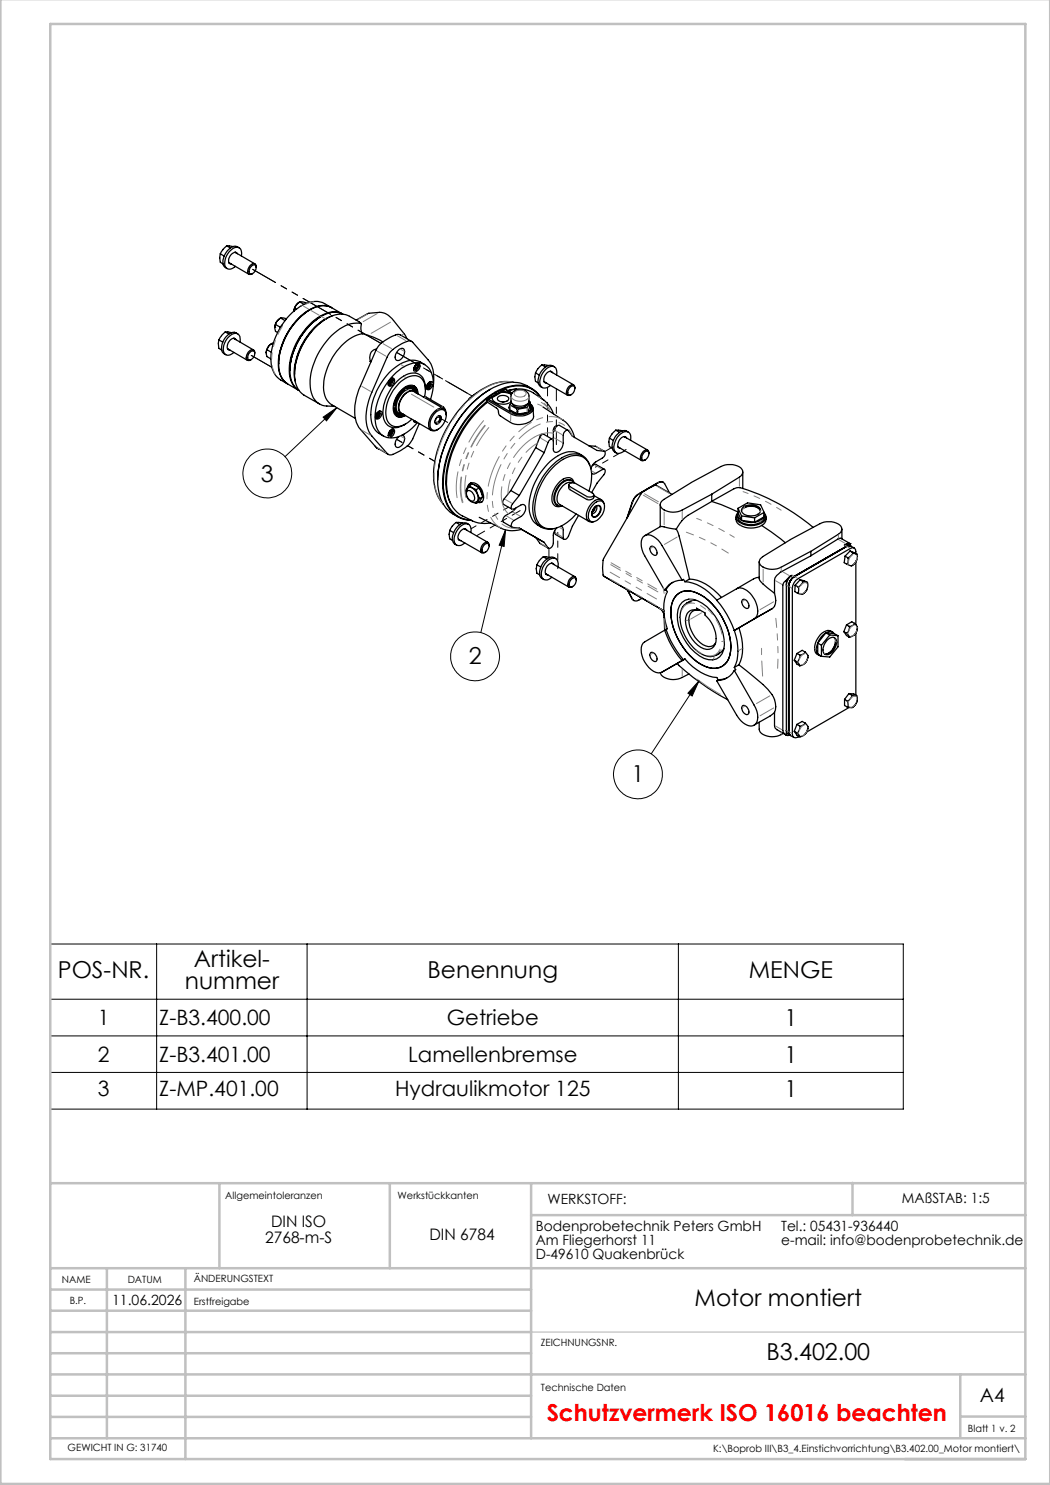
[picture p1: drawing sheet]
<svg xmlns="http://www.w3.org/2000/svg" width="210mm" height="297mm" viewBox="0 0 210 297" stroke-linecap="round" stroke-linejoin="round" font-family="sans-serif">
<g fill="none" stroke="#000" stroke-width=".25">
<path d="M44.1 50.8l-.1 .6 .1 1.1 .5 .3M44.1 50.8l.7 .4M45.3 49.2l-.7 .6-.5 1M45.3 49.2l1.3 .1M45.3 49.2l.8 .4M45.8 52.5l4 2.4M45.8 52.6h.1M47 50.4l4 2.4M47.1 50.4v.1M47.5 50.8l-.1-.1a.92 .92 0 0 0-1.4 .5 .97 .97 0 0 0 .2 1.6h.1M47.8 49.6a1.44 1.44 0 0 0-2.1 .3 3.1 3.1 0 0 0-.9 3.4l.6 .4M48.3 51.2a1.2 1.2 0 0 0-1.1-1.7 3.2 3.2 0 0 0-2 3.9 1.2 1.2 0 0 0 1.9-.1"/>
<path d="M50.2 53.3a.56 .56 0 0 1 .8-.3 .56 .56 0 0 1 .2 .8 .95 .95 0 0 1-1.3 .9l-.1-.7zM51.2 53.5a.59 .59 0 0 0-.3-.8 .59 .59 0 0 0-.8 .3 1.32 1.32 0 0 0-.3 1.8l.3 .1 .4-.2M43.8 68l-.1 .6 .1 1.1 .5 .3M43.8 68l.8 .4M45 66.4l-.7 .7-.5 .9M45 66.4l1.4 .1M45 66.4l.8 .4M45.5 69.7l4 2.4M45.5 69.8h.1M46.7 67.7l4 2.3M46.8 67.7v.1M47.2 67.9a.79 .79 0 0 0-.8-.2 .79 .79 0 0 0-.6 .6 1.17 1.17 0 0 0 0 1.7h.2"/>
<path d="M47.6 66.8a1.42 1.42 0 0 0-2.1 .3 3.1 3.1 0 0 0-1 3.3l.7 .5M48 68.4a1.18 1.18 0 0 0-1-1.7 3.2 3.2 0 0 0-2.2 3.9 1.21 1.21 0 0 0 2-.1M49.9 70.6a.56 .56 0 0 1 .8-.4 .56 .56 0 0 1 .2 .8 .95 .95 0 0 1-1.3 .9v-.6zM50.9 70.7a.59 .59 0 0 0-.3-.8 .59 .59 0 0 0-.8 .3 1.32 1.32 0 0 0-.3 1.8l.3 .1 .4-.2M53.2 70.6l.2 .7 .8 .5M53.4 70l-.2 .6M53.4 70l.9 .4M54.4 68.7a1.84 1.84 0 0 0-1 1.3M54.4 68.7a2.18 2.18 0 0 0-1.2 1.9M54.4 68.7l.2 .1M54.7 68.6l-.3 .1M54.9 65.5l.2 .8 .4 .2"/>
<path d="M54.9 65.5h.1M55.1 64.9l-.2 .6M55.1 64.9l1 .5M56.1 65.4v.1M56.1 63.6a2 2 0 0 0-1 1.3M56.1 63.6a2.32 2.32 0 0 0-1.2 1.9M56.1 63.6l1.2 .2M56.1 63.6l.9 .5M56.4 65l-.3 .4M58.9 61.7l.3 .1M60 60.4a2.3 2.3 0 0 0-1.1 1.3M60 60.4a2.18 2.18 0 0 0-1.2 1.9l.1-.6"/>
<path d="M60 60.4h.6l.7 .3M60 60.4l.8 .5M61.9 62a13.7 13.7 0 0 0-6.1 11.7 4.1 4.1 0 0 0 1.7 3.1l2.2 1.2M61.9 62a13.5 13.5 0 0 0-6.2 10.8M61.9 62a4.4 4.4 0 0 1 4.5-.4l2.1 1.2M64.2 63.3a13.7 13.7 0 0 0-6.2 11.7 3.9 3.9 0 0 0 1.8 3.1M64.2 63.3a13.5 13.5 0 0 0-6.2 10.8M64.9 60.7a4.9 4.9 0 0 0-5.4 1 13.2 13.2 0 0 0-5.3 10.9 4.2 4.2 0 0 0 1.9 3.4l1.4 .8M64.9 60.7l1.4 .8a4.7 4.7 0 0 0-5 .8 13.5 13.5 0 0 0-5.6 11.4 4 4 0 0 0 1.8 3.1M65.3 63.7a13.8 13.8 0 0 0-6.3 12.1 4.1 4.1 0 0 0 1.8 3.2l3.1 1.8M65.3 63.7a4.6 4.6 0 0 1 4.6-.5l2.4 1.5M65.3 63.7a13.7 13.7 0 0 0-6.4 11.2"/>
<path d="M66.6 63.1a12.6 12.6 0 0 0-7.4 9.1l-.4 2 .3 2M68.5 62.8a4.6 4.6 0 0 0-5 .8 13.5 13.5 0 0 0-5.6 11.3 3.9 3.9 0 0 0 1.9 3.2M68.6 62.8a4.3 4.3 0 0 0-4.4 .5M71.2 64a6.4 6.4 0 0 1 5-1.5l1.1 .3 1.1 .9 2.6 3.3 .4 .7M72.3 64.7a6.2 6.2 0 0 0-5.4 1.9 13.8 13.8 0 0 0-4.8 10.8 3.7 3.7 0 0 0 3.3 3.8l1.6 .1M72.3 64.7l-.1 .2a2.26 2.26 0 0 0 .3 1.8M72.5 66.7a9.4 9.4 0 0 0-6.4 5.4 8.9 8.9 0 0 0-.9 7.5l.5 .8 .7 .6 4.6 2.7M72.5 66.7a13.5 13.5 0 0 1 4.1 1.7M74 72.3l.2 .1M74.3 72.2l-.3 .1M75.3 69.8a1.76 1.76 0 0 0-1.3 2.5M77.6 76.9h.5"/>
<path d="M77.7 77h.1M77.8 76.5l.2 .3M77.9 76.4h-.1M77.9 76.4l.4 .2M78 76.1l-.2 .4M78 76a.51 .51 0 0 1 .7-.4 .51 .51 0 0 1 .1 .8 .75 .75 0 0 1-1.1 .7l-.1-.4zM78.1 76.1l-.2 .3M78.1 76.9l-.4 .1M78.1 76l.3 .2M78.3 75.9l-.3 .2M78.3 76.6l-.3 .2M78.3 75.9l.1 .3"/>
<path d="M78.4 75.7a.67 .67 0 0 1-.1 1.1l-.2 .1M78.4 76.2l-.1 .4M78.5 75.7l.1 .4M79.9 69.8a.65 .65 0 0 1 .8 0 .65 .65 0 0 1 .2 .8 1.65 1.65 0 0 1-1.5 1.5 1.13 1.13 0 0 1 0-1.8zM81.4 77.4h.2a1.09 1.09 0 0 1 1.3 .6M82.3 68.3l-2.2-1.3a1.64 1.64 0 0 0-1.7 .3l-.7 .4a5 5 0 0 0-2.5 2.4l-3.1 7a9.8 9.8 0 0 0-.6 7.9l.6 .9 3.2 3.6M82.4 77.7l.3 .2M82.5 77.8a1.63 1.63 0 0 0-2.1 .5 3.4 3.4 0 0 0-1 4.2l.3 .2M82.6 77.4l.3 .4 .2 .6M82.8 74h.4M82.8 77.9a1.38 1.38 0 0 0-2.1 .1 4 4 0 0 0-1.5 4.3l.4 .4 .3 .1M82.8 77.2l.6 .8 .1 .7"/>
<path d="M82.9 73.6l.1 .2M83 73.1l.2-.1a.46 .46 0 0 1 .7-.2 .46 .46 0 0 1 .1 .6 .82 .82 0 0 1-1.2 .8l-.1-.4zM83 73.4l-.1 .1M83 73.4l.4 .3M83 73.2l-.1 .4M83.1 73.1l-.1 .3M83.2 78.5a1.26 1.26 0 0 0-2 .1 3.3 3.3 0 0 0-1.2 3.9l.7 .4a1.15 1.15 0 0 1-1.5-1.4 4.2 4.2 0 0 1 2.7-3.8l.8 .2 .5 .7M83.2 74l-.4 .1M83.2 73.1l.3 .1M83.3 78.6a1.31 1.31 0 0 0-.7-1.2 1.31 1.31 0 0 0-1.4 .1 4.4 4.4 0 0 0-2.2 5 1.25 1.25 0 0 0 1.8 .4M83.4 73l-.4 .2M83.4 73.7l-.4 .1"/>
<path d="M83.4 73l.1 .2M83.5 72.7a.72 .72 0 0 1 .2 .8 .72 .72 0 0 1-.5 .5M83.5 73.2l-.1 .5M83.5 72.7l.2 .4M83.5 72.7h.1M83.6 78.8a1.58 1.58 0 0 0-1-1.7 1.58 1.58 0 0 0-1.8 .5 5 5 0 0 0-2 5.1 1.54 1.54 0 0 0 2.3 .4M83.7 73.1h.1M84.7 79.4h.5l3.6 2.1 .3 .7M84.9 79.3a3.5 3.5 0 0 0-1-3.9 3.7 3.7 0 0 0-4.1 1.3 7.9 7.9 0 0 0-2.4 7.2 2.21 2.21 0 0 0 3.3 1.1l.4-.2M84.9 72.9a4.1 4.1 0 0 0-4.9-.1 12.5 12.5 0 0 0-5.7 11.3 3.7 3.7 0 0 0 2.4 3.1M85.1 78a2.9 2.9 0 0 0-2.1-3.4 5.5 5.5 0 0 0-4.4 2.5 8.5 8.5 0 0 0-1.9 6.6 2.39 2.39 0 0 0 3.7 1.5l.7-.4M85.3 77.6l.1 .1 .4-.1"/>
<path d="M85.4 77.2l.2 .3M85.5 77l-.1 .1M85.5 77l.4 .3M85.6 76.8l-.2 .4M85.7 76.6a.52 .52 0 0 1 .7-.2 .52 .52 0 0 1 .1 .8l-.3 .4a.48 .48 0 0 1-.6 .3 .48 .48 0 0 1-.3-.6zM85.7 76.7l-.2 .3M85.8 77.6l-.5 .1M85.8 76.7l.3 .1M85.9 76.6l-.3 .2M85.9 77.3l-.3 .2M85.9 76.6l.2 .2M86 76.4a.62 .62 0 0 1 .3 .6 .62 .62 0 0 1-.4 .5l-.1 .1"/>
<path d="M86.1 76.8l-.2 .5M86.1 76.3l.2 .4M86.1 76.3h.1M86.1 79.9a7.1 7.1 0 0 0-.3-6.2 3.4 3.4 0 0 0-4.4-.6 12.3 12.3 0 0 0-6.3 11.5 3.2 3.2 0 0 0 4.7 2.7 9.3 9.3 0 0 0 3.7-2.8M86.6 77.2a6.6 6.6 0 0 0-1-5.2l-3.1-3.5a1.43 1.43 0 0 0-1.8 .1l-1.1 .6a4.7 4.7 0 0 0-2.2 2.2l-3 7.1a10.2 10.2 0 0 0-.6 7.8l.6 .9 3 3.5a1.34 1.34 0 0 0 1.9-.1l1.4-.9a4.3 4.3 0 0 0 1.8-1.9l1.4-3.1M95.4 78.6l-1.1 .7-.5 .6M97.3 80l.1 .5M97.6 79.8l4.7 2.7a3.2 3.2 0 0 0 4-.6v-.7l-.3-.5a1.12 1.12 0 0 1 .6 1.2 1.12 1.12 0 0 1-.9 .9 4.2 4.2 0 0 1-3.5 0l-4.9-2.8M97.6 79.8l-.3 .2M98 77.9a23.2 23.2 0 0 0-10.5 18.3 7.4 7.4 0 0 0 3 6.6l1.1 .6M98 77.9a23 23 0 0 0-10.5 18.1M98.5 79.3a1.53 1.53 0 0 0 1.9 1.5h.7l1.1-.4"/>
<path d="M98.5 79.3l-.9 .5M98.5 79.3v.2M98.5 79.5l-.1 .2M99.7 79.3a1.37 1.37 0 0 1 2 .5 1.34 1.34 0 0 1-2.2 0zM100.2 78.3l1.2 .1 .9 .4M100.2 78.5l1.2 .1 .9 .3M100.2 78.3v.2M100.2 78.5l-1.7 1M100.2 78.3l-1.7 1M101 77.9h.1M101 77.9l-.8 .4M101 77.9l1.4 .7"/>
<path d="M101 77.9l-3.7 2.1M101.6 78.2a5.7 5.7 0 0 1 5.1 .4l1.8 1.2M102.4 76.4a9.5 9.5 0 0 0-7.6 2.6 22.1 22.1 0 0 0-8.1 16.4 8.1 8.1 0 0 0 1.8 5.2M102.5 76.4l.3 .1M102.5 78.5a2.09 2.09 0 0 1 3.3 .6v1.1a1.74 1.74 0 0 1-2.2 1l-.7-.2a.95 .95 0 0 1-.7-.8v-1zM103.3 77.8l-1.8 .3M106.4 77.7a7 7 0 0 0-7.7-.2l-.7 .4M107.1 74.6l-.1 .7 .1 1 .5 .3M107.1 74.6l.8 .4M108.2 79.6a5.5 5.5 0 0 0-7-2 19.6 19.6 0 0 0-10.3 10.2 17.9 17.9 0 0 0-2 11.3 5.5 5.5 0 0 0 5.3 4.9M108.3 79.7a5.5 5.5 0 0 0-6.5-2.4 16.3 16.3 0 0 0-8.3 6.1 22.3 22.3 0 0 0-5 14.2 6.7 6.7 0 0 0 3.5 6l1.2 .4 1.1 .1M108.4 73l-.8 .7-.5 .9"/>
<path d="M108.4 73l1.2 .1M108.4 73l.7 .4M108.8 76.3l4.7 2.8M108.9 76.4h.1M110 74.3l4.7 2.7M110.1 74.3h.1M110.5 74.5a.77 .77 0 0 0-1.3 .3 1.23 1.23 0 0 0-.1 1.8h.2M110.9 73.4a1.58 1.58 0 0 0-2.4 .6 2.57 2.57 0 0 0-.5 3.2l.5 .3M111.3 75a1.2 1.2 0 0 0-1-1.7 3.2 3.2 0 0 0-2.1 4 1.26 1.26 0 0 0 1.9-.2M113.9 77.5a.55 .55 0 0 1 .8-.3 .55 .55 0 0 1 .2 .8 .92 .92 0 0 1-1.2 .9l-.1-.6zM115 77.7a.59 .59 0 0 0-.4-.8 .59 .59 0 0 0-.7 .3 1.42 1.42 0 0 0-.4 1.9h.4l.4-.2M75.1 83.5h.5"/>
<path d="M75.1 83.6h.1M75.2 83.1l.2 .2M75.3 89.5l2.3 1.4M75.4 89.6l.3 .2M75.4 82.9l-.1 .1M75.4 82.9l.3 .2M75.4 82.7l-.2 .4M75.5 82.5a.53 .53 0 0 1 .8-.2 .53 .53 0 0 1 0 .8l-.3 .4a.47 .47 0 0 1-.7 .3 .47 .47 0 0 1-.2-.7zM75.5 82.6l-.1 .3M75.6 83.5l-.5 .1M75.6 82.5l.3 .2M75.6 89.7l.1 .1"/>
<path d="M75.7 89.8h.1M75.7 82.5l-.3 .2M75.7 83.1l-.3 .2M75.7 82.5l.2 .2M75.8 82.2a.67 .67 0 0 1-.1 1.2l-.1 .1M75.9 82.7l-.2 .4M75.9 82.2l.2 .4M76.1 82.6h.1M77.6 87.1h.5M77.8 86.7l.2 .3M77.9 86.6h-.1M77.9 86.6l.4 .2"/>
<path d="M78 86.3l-.2 .4M78.1 86a.49 .49 0 0 1 .7-.1 .49 .49 0 0 1 .1 .7 .82 .82 0 0 1-1.2 .7v-.6zM78.1 86.2l-.2 .4M78.1 87.1l-.4 .1M78.1 86.2l.3 .2M78.3 86.1l-.3 .2M78.3 86.8l-.3 .2M78.3 86.1l.1 .3M78.4 85.9a.66 .66 0 0 1-.1 1.1l-.2 .1M78.4 86.4l-.1 .4M78.5 85.8l.1 .4M78.6 86.2h.1"/>
<path d="M78.8 81.9v.2a1.13 1.13 0 0 0 1.2 .8M79.5 82.6l.3 .2M80.4 87a.93 .93 0 0 1 .3 1.6 1.02 1.02 0 0 1-1.6 .7 1.77 1.77 0 0 1 .7-2M80.5 82.9l-.7 .1-.4-.1M81 83.1l-1 .3-.7-.1M82.4 83.9l-1.3 .9M82.7 84.1a.39 .39 0 0 0 .7 .3M82.8 84.1l.3 .1M82.8 84.2l.3 .1M87.1 84.6l.1 .1M87.3 82.3a1.14 1.14 0 0 1 1.6-.2 1.14 1.14 0 0 1 .3 1.5 2.92 2.92 0 0 1-2.5 2.5l-.2-.1a1.94 1.94 0 0 1 0-2.8zM87.4 83.5l.6-.2a.95 .95 0 0 1-.8 1.4l-.1-.1a1.07 1.07 0 0 1 .3-1.1z"/>
<path d="M87.4 83.4a.51 .51 0 0 1 .7-.2 .51 .51 0 0 1 .1 .8 .81 .81 0 0 1-1.2 .7v-.5zM87.8 83.3a.83 .83 0 0 1-.7 1.2M87.9 83.3h.1M88.7 81.7l-5.9-3.4a1.8 1.8 0 0 0-2.2 .9 2.69 2.69 0 0 0-.4 3.4l6 3.5M89.3 83a1.16 1.16 0 0 0-.7-1.3 1.16 1.16 0 0 0-1.4 .4 3.3 3.3 0 0 0-1.3 3.7l.4 .3a1.32 1.32 0 0 0 1.3-.2M93.4 98.3l.1-.1a1.34 1.34 0 0 1 1.4 1.8 .83 .83 0 0 1-1.4-.5l-.2-.8zM93.5 97.6a1.17 1.17 0 0 1 .7-1 1.17 1.17 0 0 1 1.3 .3 3 3 0 0 1 1 3.4l-.4 .2h-.5M93.6 97.5a1.78 1.78 0 0 0-.2 1.9 1.78 1.78 0 0 0 1.6 1.1 .93 .93 0 0 0 .5-1.5 1.89 1.89 0 0 0-1.8-1.5l-.3 .3-.1 .5M93.9 97.1l-.6 .8-.1 .3M93.9 97.1l1.3 .8M93.9 97.1l.6-.3 1.4 .8M94.2 96.6l-.4 .6"/>
<path d="M95 97l.7 .4M95.2 97.9l.8 1.8M95.9 97.6l-.7 .3M95.9 97.6l.7 1.7M96 97.8l.4 1.2M96 99.7l-.8 1M96.6 99.3l-.6 .4M96.6 99.3l-.7 1-.7 .4M97.3 80.4a22.3 22.3 0 0 0-8.2 15.9l.3 2.3 .7 2M100.4 80.4h.4M102.1 81v1l1.3 .7M102.1 80.9a1 1 0 0 0 .6 1.6 3 3 0 0 0 3.5-.7v-.4l-.2-.4"/>
<path d="M102.1 81.1l-.3 .5M102.2 98.1l-1.4 1.7-.3 .7 .2 .4 1.7 .9M102.2 98.1l1.7 1M102.3 80.5l-.2 .5 1.3 .8M102.5 80.8a1.83 1.83 0 0 0 3 0M103.4 81.8h.1M103.4 82.3h.1M103.4 81.8v1M103.5 81.8v1M103.9 99.1l-1.5 1.9-.1 .6v.2l.3 .1 1.5-.9a.67 .67 0 0 1 .9 .1 .67 .67 0 0 1 .1 .8l-.3 .8-.4 .5-1.6 .9a.84 .84 0 0 0-.3 1.4l1.4 .1M105.4 82.5l-1.7 .3M105.8 80.3l.2 .1"/>
<path d="M106 80.4l-.6 1.1-1.9 .3M106 81.1l.2 .5M106 80.4v1l-.5 1.1M106.6 81.6l.1 1.7a1.92 1.92 0 0 1-1.6 1.4l-1.1 .2a4 4 0 0 1-3-1.1l-1.1-.7-.5-1.4-1.9-1.3a22.7 22.7 0 0 0-8.2 16.4 6.8 6.8 0 0 0 3.2 6.4l1.9 .9a5.6 5.6 0 0 0 3.7 .5M107.1 89.5l-4.9 8.6M107.1 89.5l1.7 1M107.9 87.4h.1M108.5 86.9h-.3l-.3 .5M108.6 81.4l4 2.6a5.8 5.8 0 0 1 2.3 3.5M108.8 80l-.4-.2a6.1 6.1 0 0 1 2.3 3M108.8 90.5l.9-2.2 .5-.5 .4 .2 .1 1.8a.65 .65 0 0 0 .4 .7 .65 .65 0 0 0 .8-.3l.5-.7 .2-.6v-1.8a.84 .84 0 0 1 1.1-1l.8 1.1 4.9 2.9 1.4 .1a.8 .8 0 0 1-.3 1.4l-1.6 .9-.5 .8-.2 .5M108.8 90.5l-4.9 8.6"/>
<path d="M110.5 87.9l-2-1-.5 .4-.9 2.2M111.3 85.3a.69 .69 0 0 0-.6 .8l-.1 1.8M113.6 86.1l-1.7-1a.95 .95 0 0 0-1 1.2M113.8 97l.1 .9 3.5 2a1.16 1.16 0 0 0 1.3-.4v-.5M113.8 96.8l.4-.2h.7l3.6 2 .2 .3a.89 .89 0 0 1-1.3 .4l-3.4-2-.2-.2zM114.3 96.1a1.74 1.74 0 0 0-2.2 .6 3.8 3.8 0 0 0-1.1 3.9l.5 .5M114.4 96.6a1.97 1.97 0 0 0-2.3 1.2 2.64 2.64 0 0 0-.3 3l6 3.5M114.8 96.6a1.19 1.19 0 0 0-1.9-.3 4 4 0 0 0-1.8 4.4l.2 .2a.99 .99 0 0 0 1.1 .3M114.8 96.6a1.32 1.32 0 0 0-2.2-.8 4.7 4.7 0 0 0-2.1 4.8 1.32 1.32 0 0 0 1.9 .6M116.5 91.2a4.3 4.3 0 0 0-5.4 .3 12.6 12.6 0 0 0-5.2 10.9 3.7 3.7 0 0 0 2.4 3M117.7 89.1l1.5 .2 1.7 1M117.8 98.2a6.3 6.3 0 0 0-.6-6.3 3.7 3.7 0 0 0-4.6 0 12.2 12.2 0 0 0-5.6 10.6 3.2 3.2 0 0 0 4.8 2.9l1.6-.9 1.8-1.7"/>
<path d="M118 93a3.2 3.2 0 0 0-4.5-2 12.1 12.1 0 0 0-6.9 11.8 3.2 3.2 0 0 0 4 3M118.3 94.6l.6 .2 1.6-.9a.34 .34 0 0 1 .4 0 .34 .34 0 0 1 .1 .4l-.1 .5-1.5 1.8-1.1 1.9M118.5 93.1l.6-.3 1.8 1.1M118.7 99.1l1.6 .9M121.9 87.6l-.1 .6 .1 1.1 .5 .3M121.9 87.6l.8 .5M123.2 86l-.8 .7-.5 .9M123.2 86l1.3 .2M123.2 86l.7 .5M123.6 89.4l4.7 2.7M123.6 89.5h.2M124.8 87.3l4.7 2.7"/>
<path d="M124.9 87.3l.1 .1M125.3 87.6a.84 .84 0 0 0-1.4 .4l-.4 1.1 .1 .4 .5 .2M125.7 86.4a1.54 1.54 0 0 0-2.3 .5 2.88 2.88 0 0 0-.7 3.3l.6 .4M126.1 88a1.16 1.16 0 0 0-.1-1.2 1.16 1.16 0 0 0-1.1-.4 3.3 3.3 0 0 0-2 3.8 1.04 1.04 0 0 0 1.7 .1l.3-.2M128.9 90.4a.53 .53 0 0 1 .8-.1 .53 .53 0 0 1 0 .8 .94 .94 0 0 1-1.3 .8l-.1-.4 .1-.4zM129.8 90.7a.61 .61 0 0 0-.4-.7 .61 .61 0 0 0-.7 .3 1.2 1.2 0 0 0-.2 1.9l.6-.2M132.6 96.4l-.2-.1-.8 .2-3.9 2.3a2.94 2.94 0 0 0-1.3 1.6l-1 3.2M132.6 96.4h.1M133.9 98.6l-1-1.9a.91 .91 0 0 0-1.3-.1l-3.8 2.2a2.93 2.93 0 0 0-1.3 1.7l-1 3M134.4 98.9l-3.3-1.9-2.7 1.5-7.7 13.2a5.7 5.7 0 0 0-.1 3.4l12.2 7.1M138.3 96.5l-5.5 3.4a1.1 1.1 0 0 0-.8 1.1 1.1 1.1 0 0 0 .8 1 3.9 3.9 0 0 0 3.6 0l5.9-3.2M138.3 96.5l5.9-3.2a3.6 3.6 0 0 1 4.1 .5 1.08 1.08 0 0 1-.4 1.6l-5.6 3.4"/>
<path d="M142.3 98.8v1.5l4.5-2.5a2.76 2.76 0 0 1 2.7 .2l4.4 1.8a44.8 44.8 0 0 1 8.7 5.7M148.6 94.4v3.3M88.5 100.6l.2 .3M90 106.1l-.2 .8 .2 .9 .5 .3M90 106.1l.7 .4M91.2 104.5l-.7 .7-.5 .9M91.2 104.5l1.3 .1M91.2 104.5l.7 .4M91.7 107.8l4.7 2.8M91.7 107.9h.1M92.9 105.8l4.7 2.7M93 105.8h.1"/>
<path d="M93.4 106a.79 .79 0 0 0-.8-.2 .79 .79 0 0 0-.6 .6 1.13 1.13 0 0 0-.1 1.7h.3M93.7 104.9a1.46 1.46 0 0 0-2.1 .3 3.2 3.2 0 0 0-.9 3.3l.6 .5M94.2 106.5a1.15 1.15 0 0 0-.2-1.4 1.15 1.15 0 0 0-1.4-.2 3.4 3.4 0 0 0-1.6 3.8 1.26 1.26 0 0 0 2-.1M94.8 100.5l.4 .2M95.8 103.5l4.4 2.1a5.4 5.4 0 0 0 4.1 .3M96.4 100.4h-.7M97 108.9a.51 .51 0 0 1 .7-.1 .51 .51 0 0 1 .1 .7 .92 .92 0 0 1-1.3 .9l-.1-.6zM97.8 109.2a.59 .59 0 0 0-.3-.8 .59 .59 0 0 0-.8 .3 1.42 1.42 0 0 0-.4 1.9h.4l.4-.2M103.2 101.6l-.5 .6-1.6 .9a.94 .94 0 0 0-.4 1.4l1.7 .9M103.9 105.6l4.9 2.9M103.9 105.6l3.2 1.9M107.1 107.5l.9 1.2 1.7 .9"/>
<path d="M107.1 107.5l1.7 1M107.4 113l-.2 .7 .2 .9 .5 .4M107.4 113l.8 .4M108.7 111.4l-.8 .7-.5 .9M108.7 111.4l1.2 .1M108.7 111.4l.7 .4M109.1 114.7l4.7 2.7M109.1 114.8h.2M110.3 112.6l4.7 2.8M110.4 112.6l.1 .1M110.8 112.9a.8 .8 0 0 0-1.4 .3 1.26 1.26 0 0 0 0 1.8h.2M110.9 106.1l.2 .8 1.7 1"/>
<path d="M111.2 111.7a1.54 1.54 0 0 0-2.3 .5 3 3 0 0 0-.7 3.3l.6 .4M111.4 105.6l-.4 .4-.3 .8v1.9a.83 .83 0 0 1-1.1 .9l-.8-1.1M111.6 113.4a1.17 1.17 0 0 0-1.1-1.7 3.2 3.2 0 0 0-2 4 1.3 1.3 0 0 0 1.9-.2M114.2 115.9a.55 .55 0 0 1 .8-.3 .55 .55 0 0 1 .2 .8 .92 .92 0 0 1-1.3 .9l-.1-.6zM115.3 116.1a.59 .59 0 0 0-.4-.8 .59 .59 0 0 0-.7 .3 1.38 1.38 0 0 0-.4 1.8l.4 .1 .3-.2M115.7 103.1l-1.2 2.1-.8 2-.6 .7-.4-.2-.1-2-.4-.5M118.7 100.9a1.28 1.28 0 0 1 2-.4 2.93 2.93 0 0 1-2.4 3.8 1.49 1.49 0 0 1-.4-2.1zM118.9 101.6a.75 .75 0 0 1 1.1-.4 .75 .75 0 0 1 .1 1.1 1.17 1.17 0 0 1-1.6 1l-.1-.7zM118.9 101.5l-.1 .4-.3 .4M119 101.4a.63 .63 0 0 1 .9-.2 .63 .63 0 0 1 .2 .9 1.42 1.42 0 0 1-1.4 1.2 1.31 1.31 0 0 1 .3-1.9zM119 101.4l-.1 .7-.5 .4M119.2 101.2a1.01 1.01 0 0 1-.8 1.5"/>
<path d="M120.8 100.7a1.13 1.13 0 0 0-.9-.9 1.13 1.13 0 0 0-1.2 .5 3.4 3.4 0 0 0-1.2 3.7l.5 .4 .7-.1M125.4 118l1 1.8 .4 .3M125.5 118l1 1.8a.86 .86 0 0 0 1.3 .2l.6-.3M130.2 109.3a1.16 1.16 0 0 1 1 1.8 1.18 1.18 0 0 1-1-1.8zM132 100.9v4.4M133.2 117.9l.3 .5a10 10 0 0 0 0 7.4l-.3 .1M133.2 117.9l-.3 .2M134.5 116.5l-.4 .3-.9 1.1M135.3 105.8a7.5 7.5 0 0 1 1 3.2l1.6 6.8M135.3 105.8l-3.2-.5-3.2 1.8M135.4 119a3.5 3.5 0 0 1 3.9-.4 12.7 12.7 0 0 1 6.8 11.6 3.4 3.4 0 0 1-5.1 3.1 12.8 12.8 0 0 1-6.8-11.7 4.2 4.2 0 0 1 1.2-2.6zM135.4 119a3.8 3.8 0 0 1 4.8 0 12.9 12.9 0 0 1 5.9 11.3 3.4 3.4 0 0 1-5.1 2.9 12.8 12.8 0 0 1-6.8-11.6 4.2 4.2 0 0 1 1.2-2.6z"/>
<path d="M136.4 116l-4-6.9a3.7 3.7 0 0 0-3.1-2.1 1.78 1.78 0 0 0-1 2.3l.6 1.9 4 6.9M136.4 116a3.8 3.8 0 0 0-3.5 2.1M136.4 116l.3-.1 .3 .4M137 116.3a9.6 9.6 0 0 1 6.4 3.7M137.9 115.8a9.4 9.4 0 0 1 6.4 3.7M137.9 115.8l-.9 .5M147.2 103.4a1.61 1.61 0 0 0 1.4 1.9l1.6 .3 1.1-.1 1-.4M147.3 117.8a2.35 2.35 0 0 1 2.7 .9 5 5 0 0 1 1.4 4.5l-.6 .6M147.3 117.8l-4 2.2a18.7 18.7 0 0 1 3.6 6.1M147.5 103a1.64 1.64 0 0 0 1.7 1.8 3.8 3.8 0 0 0 3.5-.8l.2-1M147.6 102.6a1.2 1.2 0 0 0 .5 2 4.1 4.1 0 0 0 4.9-.6 1.04 1.04 0 0 0-.2-1.5v.9M147.6 102.4l-3.3-1.5-2-.6-5.3 3.2-1.1 1.2-.6 1.1"/>
<path d="M147.6 102.5a1.18 1.18 0 0 0 .7 1.6M147.6 101.7l.7 1.5M147.6 101.7l1.9-1.1 2.6 .4 .7 1.5M147.6 102.5l.7 1.6M147.6 101.7v.8M147.6 102.5h.1M148.3 104.1a4.3 4.3 0 0 0 2.6 .4M148.3 102.2a2.32 2.32 0 0 1 3.8-.1v.1M148.3 103.2l2.6 .4M148.3 104.1l2.6 .4M148.3 103.2v.9M148.6 119.9a1.16 1.16 0 0 1 1 1.8 1.18 1.18 0 0 1-1-1.8z"/>
<path d="M148.6 101.5a2.56 2.56 0 0 1 3.5 .3 1.28 1.28 0 0 1-1.5 1.3 1.97 1.97 0 0 1-2.3-1zM148.9 101.6a2.5 2.5 0 0 1 3.1 .5M150.9 103.6v.9M151.8 112.4l.1 3.3a3.4 3.4 0 0 0 1.6 1.8l1.4 1.2M151.9 115.5l-1.2 .3-3.4 2M152.3 105.1l4.8 3.4M152.8 103.4a2.41 2.41 0 0 1-1.9 1.1M152.8 102.5l-1.9 1.1M152.8 103.4l-1.9 1.1M152.8 102.5v.9M153.2 103.4a1.52 1.52 0 0 1-.9 1.7M154.9 118.7a3.1 3.1 0 0 1-.2 2.8l-.3 .2"/>
<path d="M157.3 116.1l.5-.7 .6-.3a2.53 2.53 0 0 0-1.1 1.9M157.3 116.1l-.5 .4-.2 .5v29.1l.2 .5 .5 .4M157.3 116.1v30.9M157.7 117.3v29M157.7 117.3h.1M157.8 117.3v29.1M158 107.9l-5.5 3.4a1.1 1.1 0 0 0-.7 1.1 1.1 1.1 0 0 0 .8 1 3.9 3.9 0 0 0 3.6 0l5.9-3.1M158.1 107.9l5.9-3.2a3.7 3.7 0 0 1 4.2 .5 1.13 1.13 0 0 1-.5 1.7l-5.5 3.4M159 117l.6 .4M159 117v1.3l.5 .3M159.6 117.4a1.18 1.18 0 0 1 0 1.2h-.1M160 116a1.78 1.78 0 0 1 1.5 .5l-1-.2"/>
<path d="M160 116l.5 .3M160 116l-1 1M160.5 116.3a1.26 1.26 0 0 1-.8 1.1h-.1M161.3 118l-.8 .8M161.5 116.5a1.91 1.91 0 0 1-1.2 2.4l-.8-.3M162.1 111.2l-5.9 3.2-.4 .3a1.58 1.58 0 0 0-.9 1.4v2.6M168.4 105.8v2M169 111.2l.5 .3M169 111.2l-.2 1.3 .6 .4M169.5 111.5a1.34 1.34 0 0 1-.1 1.4M170 108.7h-.3l-.8 .3 .4-.1 .8 .3M170 108.7h.1"/>
<path d="M170 110.2l.5 .3M170 110.2l-1 1M170 110.2l1.3 .6M170 108.7v.4M170 108.7l-2-1.1-5.8 3.6v-.9M170.1 109.2l-.4-.1-.4 .2-10.5 6a2.68 2.68 0 0 0-1.1 2M170.1 109.2h.1M170.1 109.2l-.3-.1-.5 .2-10.4 6a2.42 2.42 0 0 0-1.1 2M170.1 109.2l.8 .4M170.5 110.5a1.12 1.12 0 0 1-.9 1h-.1M170.5 110.5l.8 .3M171.2 112.1l-.1 .3-.7 .7"/>
<path d="M171.2 110.7a.84 .84 0 0 0-.7-1.2l-10.9 6.2a2.42 2.42 0 0 0-1.1 2v29.1v.4l.3 .3 .3 .1 .8-.4M171.2 112.4v12.6M171.3 110.8l.1 .1M171.4 112a1.76 1.76 0 0 1-1.2 1.2l-.8-.3M171.4 110.9l-.1 1.1M171.4 110.9v.1M130.2 130.5a1.2 1.2 0 0 1 1 1.8 1.2 1.2 0 0 1-1-1.8zM131.8 121.6a2.21 2.21 0 0 1 1.1 1.4M132.1 134.5a2.55 2.55 0 0 0 3 1.4 6.2 6.2 0 0 0 2.7-1.1M132.7 122.3l.2 3.8M132.9 126a17.8 17.8 0 0 0 3.5 6.1M132.9 126l-4 2.4a2.36 2.36 0 0 0-.5 2.8 4.7 4.7 0 0 0 3.3 3.4l.7-.2 4-2.3"/>
<path d="M133.2 125.9a18.7 18.7 0 0 0 3.5 6.1M133.2 125.9l-.3 .1M135.4 132.7l.4 .4M135.7 133.1a47 47 0 0 0 9.9 6.8M136.4 120.5a2.68 2.68 0 0 1 3.1-.3 9.8 9.8 0 0 1 5.2 9.7 2.63 2.63 0 0 1-3.9 1.8 10.1 10.1 0 0 1-5.3-8.8l.1-1 .3-.8zM136.6 121.3a5.7 5.7 0 0 0 .3 5.8 7.5 7.5 0 0 0 4.8 4.2h.6M136.7 132l-.3 .1M137 131.8a9.6 9.6 0 0 0 6.4 3.7l.2 .5M137 131.8l-1.2 .7M137 131.8l-.3 .2M137.7 122.4a1.57 1.57 0 0 1 1.6-.4v-.4l1.7 1v.4a6.1 6.1 0 0 1 2 5.9 1.83 1.83 0 0 1-2.8 .6 6.3 6.3 0 0 1-2.9-6.4zM138.2 120.4a1.91 1.91 0 0 0-1.6 .9"/>
<path d="M139.2 120.1a2.56 2.56 0 0 0-1.9 .5M139.3 122l.4 .1M139.7 122.1a1.67 1.67 0 0 0-1.9 1.9 5.7 5.7 0 0 0 3.9 5.3 1.38 1.38 0 0 0 1.4-.7M139.9 122l-.2 .1M143.6 136l-.3 .1M143.9 130.7l-.6 .3M144 130.4a1.91 1.91 0 0 1-1.6 .9M144.8 129.7l-.5 .7-.5 .3M145.3 135.6l-1.7 .4M146.9 126.1a9.5 9.5 0 0 1 0 7.4M146.9 134.1l3.9 6.9a3.2 3.2 0 0 1 .1 4 2.22 2.22 0 0 1-2.7-.8l-.9-1.2-4-6.9M146.9 134.1a3.9 3.9 0 0 1-3.6 2"/>
<path d="M146.9 133.5l.2 .4-.2 .2M147.1 125.9l-.2 .2M147.8 133l1.5 1.1a24 24 0 0 1 5.1 4.8 4 4 0 0 1 .5 3.6M147.8 125.6a9.5 9.5 0 0 1 0 7.4M147.8 125.6l-.6 .3M147.8 133l-.9 .5M150.8 123.8l-3.9 2.3M154.4 121.7l-6.6 3.9M154.4 121.7l-3.6 2.1M158.9 132l.5 .4M158.9 132l.5 .8 .5 .3M159.4 132.4l.4 .5 .1 .2"/>
<path d="M159.4 130.7l.5 .3M159.4 130.7l-.5 1.3M159.9 131a1.2 1.2 0 0 1-.4 1.4h-.1M160 133.1h.1M161 130.4l.6 .8M161 130.4a1.09 1.09 0 0 1-1.1 .6M161 130.4l-.6-.3-1 .6M161.6 131.1a1.89 1.89 0 0 1-1.7 2M161.6 131.3l-.2 .6-.4 .6M163.5 128.6a2.23 2.23 0 0 0 0 2.2M163.5 130.8l.7 .4M163.5 128.6l.8 .4"/>
<path d="M163.5 128.6v2.2M163.5 130.8l.8 .5M164.3 129v2.3M165.2 126.6a1.13 1.13 0 0 1 1.6 .1M165.2 126.6a4 4 0 0 0-1.7 2M165.2 126.6l-1.7 2M165.2 126.6l.7 .4M165.2 126.6l1.6 .1M165.4 128.1a1 1 0 0 1 1-.7 1 1 0 0 1 .9 .7 2.78 2.78 0 0 1-1.9 2.8 1.03 1.03 0 0 1-.7-1.6zM165.9 127l-1.6 2M165.9 127l1.7 .1M166.5 126.4a1.94 1.94 0 0 0-2.7 .9 3 3 0 0 0-.6 3.4l.6 .4"/>
<path d="M166.8 127.5a2.33 2.33 0 0 1-1 3.2l-.9 .1M166.8 126.7l.8 .4M167 128.3a2.45 2.45 0 0 1-2 2.5M167.6 127.1v2.3l-1.7 2-1.6-.1M168.8 126.3l.5 .3M168.8 126.3l.5 .8 .5 .3M168.9 139.9l.5 .3M168.9 139.9v1.2l.5 .3M169.3 126.6l.5 .5v.3M169.3 125l.5 .3M169.3 125l-.5 1.3M169.8 138.7l.5 .3"/>
<path d="M169.8 138.7l-.9 1.2M169.8 138.7l.9 .1 .6 .3M169.8 125.3a1.37 1.37 0 0 1-.5 1.4v-.1M169.9 127.4h.1M170.3 139a1 1 0 0 1-.8 1.2h-.1M170.3 139l1 .1M170.9 124.7a1.45 1.45 0 0 1-.4 2.5l-.7 .2M170.9 124.7a.8 .8 0 0 1-1 .6h-.1M170.9 124.7l-.5-.3-1.1 .6M171.2 126.5v12.5M171.3 139.1l.1 .3v1M171.3 139.1v.1"/>
<path d="M171.5 125.6l-.2 .6-.3 .6M148.6 141.1a1.18 1.18 0 0 1 1 1.8 1.16 1.16 0 0 1-1-1.8zM151.8 144.5v1.4a2.39 2.39 0 0 0 2.6 1.5l1-.2 1.3-.5M154.9 142.5l-.9 .7-3.2 1.8M154.9 142.5l.1 3.1 2.3 1.4M157.3 146.1l.1 .4 .6 .6M157.7 146.3l.1 .5 .2 .3M157.7 146.3l.1 .1M157.8 146.4v.4l.3 .3M157.9 147h-.6M158 147.1h.1M158.1 147.1l.7 .4"/>
<path d="M158.9 146.3l.5 .3M158.9 146.3l.5 .7 .5 .3M159.4 146.6l.5 .7M159.4 144.9l.5 .3M159.4 144.9l-.5 1.4M159.9 145.2a1.2 1.2 0 0 1-.4 1.4h-.1M160 147.4h.1M161 144.6l.6 .7M161 144.6a1.19 1.19 0 0 1-1.1 .6M161 144.6l-.6-.3-1 .6M161.6 145.3a1.83 1.83 0 0 1-1.7 2M161.6 145.5l-.2 .7-.4 .5"/>
<path d="M169.4 141.4l1 .1M169.4 140.2l.2 .7v.5h-.2M169.8 141.5l-8.5 4.9M171.3 140.6l-.9 .9M171.3 140.6l-.7 .8M171.4 140.4l-.1 .2"/>
</g>
<path d="M54.4 73.5l-4.1-2.4M89.5 84.5l-1.9-1.1M121 90.3l1.6-.9M109.8 109.7v2" fill="none" stroke="#000" stroke-width=".2" stroke-dasharray="6.3 1.3 1.3 1.3 1.3 1.3"/>
<path d="M87 92.3l-7.7-4.4" fill="none" stroke="#000" stroke-width=".2" stroke-dasharray="6.3 1.3 1.3 1.3 1.3 1.3" stroke-dashoffset="5.1"/>
<path d="M76.2 68.7l-25.7-14.8" fill="none" stroke="#000" stroke-width=".2" stroke-dasharray="6.3 1.3 1.3 1.3 1.3 1.3" stroke-dashoffset="1.1"/>
<path d="M94.4 79.2l-15.1-8.7" fill="none" stroke="#000" stroke-width=".2" stroke-dasharray="6.3 1.3 1.3 1.3 1.3 1.3" stroke-dashoffset=".8"/>
<path d="M93.4 78.6l-14.1-8.1" fill="none" stroke="#000" stroke-width=".2" stroke-dasharray="6.3 1.3 1.3 1.3 1.3 1.3" stroke-dashoffset="1.4"/>
<path d="M111.6 106.5v7.2" fill="none" stroke="#000" stroke-width=".2" stroke-dasharray="6.3 1.3 1.3 1.3 1.3 1.3" stroke-dashoffset="5.9"/>
<path d="M119.1 93.4l6.1-3.5" fill="none" stroke="#000" stroke-width=".2" stroke-dasharray="6.3 1.3 1.3 1.3 1.3 1.3" stroke-dashoffset="6"/>
<path d="M109.5 87.3v-9.8" fill="none" stroke="#000" stroke-width=".2" stroke-dasharray="6.3 1.3 1.3 1.3 1.3 1.3" stroke-dashoffset="4.6"/>
<path d="M111.3 88.9v-11.2" fill="none" stroke="#000" stroke-width=".2" stroke-dasharray="6.3 1.3 1.3 1.3 1.3 1.3" stroke-dashoffset="3.9"/>
<path d="M101.7 101.4l-7.5 4.3" fill="none" stroke="#000" stroke-width=".2" stroke-dasharray="6.3 1.3 1.3 1.3 1.3 1.3" stroke-dashoffset="5.2"/>
<path d="M104 102.1l-8.7 5" fill="none" stroke="#000" stroke-width=".2" stroke-dasharray="6.3 1.3 1.3 1.3 1.3 1.3" stroke-dashoffset="4.5"/>
<g fill="none" stroke="#808080" stroke-width=".2" stroke-dasharray="6.3 1.3 1.3 1.3 1.3 1.3">
<path d="M60.3 61.1h.1M60.7 61.2l1 .6M61 60.9l1.7-.6M63.8 63l-1.6-.9M64.1 63.3v-.1M65 63.7l-.7-.4M65.1 63.8h.1M73.5 62.8l-1.9 1.1M74.1 78.3l-1.7-1M75.4 62.7l-2.8 1.6M77.2 71.2l-1.7-1M78.1 64.4l-3.9 2.3"/>
<path d="M78.3 69.7l-1.7-1M78.6 76.9l-.2-.1M80.1 72.9l.6 .4M80.8 66.8l-.5 .2M80.8 70.3l-.7-.5M80.9 75.2l.2 .4M81.1 77.9l.1 .1M81.1 68.1l-1.7-1M81.5 78.3l-.2-.3M82.3 78.8l4.5 2.6M83 74.3l-.1-.1M85 79.5l.2-.1"/>
<path d="M86.5 76.7l-.2-.1M93.9 79.6h.1M102.2 79.2a1.89 1.89 0 0 0 2.5 1l.6-.3M102.5 76.4a8 8 0 0 0-5.6 1.3M104.9 79.2a1.54 1.54 0 0 1-2.1-.4 1.38 1.38 0 0 1 2.3-.4l.1 .3-.3 .5M105.3 79.9l.4-.3 .1-.4M108.2 79.6l-.7-.3M74.1 87l-1.7-1M76.4 82.6l-.3-.1M77.2 90.5l-1.7-1M78 87.4l-.2-.1M79 81.4l-.2-.1"/>
<path d="M80.8 87.6l-.6-.4M87.1 84.3l.3 .2M87.5 84.6v-.1M87.6 84.6h.1M87.6 82.1l-.1-.2M87.6 83.3h.1M87.6 84.7h.1M88.3 81.5l.3-.2M102.1 81.9v-.8M102.2 83l-.1 1.3M102.2 82.7l.1-.2M103.5 81.8v.1"/>
<path d="M105.4 82.4v-.8M105.5 82.3v-.7M108 87.4v-.1M108.4 81.2l-.9-.4M108.5 86.9l-.1-.1M109.4 88.4l-1.3-.8M109.8 81.9l-.6-.8-.9-.6M110 82l-1.2-1.4M110.6 87.8h-.1M110.7 86.7a5.1 5.1 0 0 0-3.9 .7M110.9 86.2l-.2-.1M111.1 85.5l-.1-.1"/>
<path d="M112.4 88.5l-1.5-.9M112.4 86.9l-1.2-.7M114 97.4v.4M117.4 99.4v.4M119 94.6l-.6-.4M120.3 93.8l-1.3-.8M120.6 90.1l-1.3-.7M127.8 98.8l-.1-.1M128.7 99l2.9 1.7M128.9 98.8l2.8 1.6M131.4 97.3l2.5 1.4M131.6 96.5h.1"/>
<path d="M147.9 95.7v1.5M102.3 100.6l-1.2-.7M102.4 101.8l.3 .4M102.6 104l-1.3-.8M104 103.2l-1.3-.7M109.4 109.4l-1.3-.7M112.4 107.4l-1.2-.8M112.5 105.9l-.6-.4M126.5 100.4h.1M126.5 119.8h.1M130.6 109.4l-.5 .3M132.6 117.5l.2 1.2"/>
<path d="M132.8 104.9v-2.5M132.9 108.9l2.5-1.5M133.1 119h.1M133.4 118.4l-.2 .1M136.4 103.8v-1.5M148.1 104.6v.4M148.8 101.6l-.3 .3M148.9 101.3v.1M148.9 101.5h.1M149 120l-.5 .3M152.1 102.3l-.1-.2M152.1 104.1v.3"/>
<path d="M152.6 113.8v2.6M156.2 113.6v.6M156.4 116.9l-1.3-.8M156.6 114.4l1.3 .7M157.3 117l.4 .2M157.9 117.3l.5 .3M158.8 115.3l-.3-.2M158.9 115.3h.1M159.5 115.7l-.5-.3M159.6 117.4l.3 .1M160.2 117.1a.83 .83 0 0 1 1.2-.4M161.1 118.2a.83 .83 0 0 1-1.2 .4"/>
<path d="M161.4 117.8h.1M167.7 107.6v-.7M167.8 107.9l1.2 .8M168.9 109l.4 .2M169.3 109.2l.1 .1M169.4 112.8h.3M169.4 109.3l.6 .3M169.7 112.4a1.93 1.93 0 0 1 .9-1.5M171.4 111.1v-.1M171.4 111.4a1.93 1.93 0 0 1-.9 1.5M130.1 130.9l.5-.3M131.8 121.6h.1"/>
<path d="M132.8 122.2l-.9-.6M132.9 123.8l.1 1.9M136.1 123.5h-.1M136.4 135.3v-1.4M137.2 124.1l.5-.1M138.1 123.8l2.2-1.2M138.6 120l-.7-.1M142.6 131.9l.3-.6M144.1 138.9l-4.7-3.1M144.1 130.2l.1-.2M144.5 128.3h-.1M144.8 128.1l-.2 .1"/>
<path d="M148.4 129.7l-.7 .4M152 121.9l2.7-1.5M154 139.2l-2.7 1.5M159.7 132.4h-.2M159.9 131.9a1.66 1.66 0 0 1 1.1-1.2M161.5 131.7v.1a1.66 1.66 0 0 1-1.2 1.2M161.6 131.2v.1M163 129.7l.2 .1M164.9 130.7l.1 .1M167.1 128.2l-.1-.4M167.1 128.3h.1M167.2 128.3l.1 .1"/>
<path d="M169.6 126.7h-.2M169.8 126.2a1.66 1.66 0 0 1 1.1-1.2M170 139.9a.94 .94 0 0 1 1.2-.6M171.4 126a1.66 1.66 0 0 1-1.2 1.3M171.5 125.5v.1M148.5 141.5l.5-.3M154.7 141.6l-2.7 1.6M155.1 145.2l1.3 .7M156.2 146.9v-.4M157.7 146.3l-.4-.2M158.4 146.7l-.5-.3M159.7 146.6h-.2"/>
<path d="M159.9 146.1a1.66 1.66 0 0 1 1.1-1.2M161.5 146a1.66 1.66 0 0 1-1.2 1.2M161.6 145.5h.1M169.8 140.3l-.3-.1M171.1 140.8a.94 .94 0 0 1-1.2 .6M171.4 140.4h-.1"/>
</g>
<path d="M55 74.8a8.6 8.6 0 0 1 .4-7.4l1.1-2.1M155.2 123.7l.3 4.9v5.1" fill="none" stroke="#808080" stroke-width=".2" stroke-dasharray="6.3 1.3 1.3 1.3 1.3 1.3" stroke-dashoffset="4.5"/>
<path d="M136.4 122a2.18 2.18 0 0 1 3-1.2l1.6 .9 .8 .7M144 129.8a2.18 2.18 0 0 1-3 1.2l-1.6-.9-.8-.7M144.4 126.8a9.7 9.7 0 0 0-3.2-5.3" fill="none" stroke="#808080" stroke-width=".2" stroke-dasharray="6.3 1.3 1.3 1.3 1.3 1.3" stroke-dashoffset="3.2"/>
<path d="M137.3 106.4a35.2 35.2 0 0 1 8.4 4.2" fill="none" stroke="#808080" stroke-width=".2" stroke-dasharray="6.3 1.3 1.3 1.3 1.3 1.3" stroke-dashoffset="4.8"/>
<path d="M148.6 98.3l4 1.7 3.6 2M139.3 103.7l4 1.7 3.6 2.1" fill="none" stroke="#808080" stroke-width=".2" stroke-dasharray="6.3 1.3 1.3 1.3 1.3 1.3" stroke-dashoffset="5.3"/>
<path d="M106.2 84.5a19.2 19.2 0 0 0-8.8 16.2 5.6 5.6 0 0 0 2.8 4.9M152.5 135.2l-.2-6.6" fill="none" stroke="#808080" stroke-width=".2" stroke-dasharray="6.3 1.3 1.3 1.3 1.3 1.3" stroke-dashoffset="3.3"/>
<path d="M131.3 117.8l-9.1-5.2" fill="none" stroke="#808080" stroke-width=".2" stroke-dasharray="6.3 1.3 1.3 1.3 1.3 1.3" stroke-dashoffset="4.3"/>
<path d="M122.1 115.9l9.2 5.3M131.3 119.8l-9.3-5.4" fill="none" stroke="#808080" stroke-width=".2" stroke-dasharray="6.3 1.3 1.3 1.3 1.3 1.3" stroke-dashoffset="4.2"/>
<path d="M131.6 118.4l-9.5-5.5" fill="none" stroke="#808080" stroke-width=".2" stroke-dasharray="6.3 1.3 1.3 1.3 1.3 1.3" stroke-dashoffset="4.1"/>
<path d="M107.5 88.6a13.1 13.1 0 0 0-5.9 10.2M112.6 84a6 6 0 0 0-6.4 .5" fill="none" stroke="#808080" stroke-width=".2" stroke-dasharray="6.3 1.3 1.3 1.3 1.3 1.3" stroke-dashoffset="3.4"/>
<path d="M106.7 85.4a18.1 18.1 0 0 0-8.2 14.9 5.3 5.3 0 0 0 3.2 5.2l1 .2 1.2-.1" fill="none" stroke="#808080" stroke-width=".2" stroke-dasharray="6.3 1.3 1.3 1.3 1.3 1.3" stroke-dashoffset="2.6"/>
<path d="M114.5 87.2a4.5 4.5 0 0 0-6.5-2.4l-1.3 .6" fill="none" stroke="#808080" stroke-width=".2" stroke-dasharray="6.3 1.3 1.3 1.3 1.3 1.3" stroke-dashoffset="4.9"/>
<path d="M97.8 85.5a19.2 19.2 0 0 0-4.8 13.2l.2 .7" fill="none" stroke="#808080" stroke-width=".2" stroke-dasharray="6.3 1.3 1.3 1.3 1.3 1.3" stroke-dashoffset="2"/>
<path d="M106.8 87.4a14.1 14.1 0 0 0-6.5 12.7l.6 1.6 .8 1.1" fill="none" stroke="#808080" stroke-width=".2" stroke-dasharray="6.3 1.3 1.3 1.3 1.3 1.3" stroke-dashoffset=".5"/>
<path d="M97 85.1a20.3 20.3 0 0 0-4.9 13.3l.4 2.1" fill="none" stroke="#808080" stroke-width=".2" stroke-dasharray="6.3 1.3 1.3 1.3 1.3 1.3" stroke-dashoffset="1.2"/>
<path d="M96.7 84.1a21.2 21.2 0 0 0-5.4 14.7l.1 .7" fill="none" stroke="#808080" stroke-width=".2" stroke-dasharray="6.3 1.3 1.3 1.3 1.3 1.3" stroke-dashoffset="1.1"/>
<path d="M97 85.1a20.1 20.1 0 0 0-4.8 13.3l.4 2.1" fill="none" stroke="#808080" stroke-width=".2" stroke-dasharray="6.3 1.3 1.3 1.3 1.3 1.3" stroke-dashoffset="1.3"/>
<path d="M96.9 77.7a22.1 22.1 0 0 0-10.1 18.1 7.9 7.9 0 0 0 1.7 4.8" fill="none" stroke="#808080" stroke-width=".2" stroke-dasharray="6.3 1.3 1.3 1.3 1.3 1.3" stroke-dashoffset="2.5"/>
<g fill="none" stroke="#000" stroke-width=".2">
<path d="M64.6 83.4l2.8-1.9-2.1 2.7zM67.4 81.5l-10.4 9.8M101.1 106l-.3 3.3-1-.3zM101.1 106l-4.9 20.5M139.8 136.2l-1.4 3-.8-.6zM139.8 136.2l-9.6 14.6M10.1 188.8h170.6v33h-170.6zM10.1 199.8h170.6M31.3 188.8v33M61.4 188.8v33M135.7 188.8v33M10.1 207.2h170.6"/>
<path d="M10.1 214.5h170.6"/>
<circle cx="53.5" cy="94.7" r="4.9"/>
<circle cx="95" cy="131.3" r="4.9"/>
<circle cx="127.6" cy="154.9" r="4.9"/>
</g>
<path d="M106.2 266.4h98.9" fill="none" stroke="#c0c0c0" stroke-width=".25"/>
<g fill="none" stroke="#c0c0c0" stroke-width=".5">
<path d="M.1 -.1v296.9h209.9v-296.9M10.1 4.8h195v287h-195zM10.1 236.6h195M43.9 236.6v17M78 236.6v17M106.2 236.6v51.1M170.5 236.6v6.4M10.1 257.9h96.1M10.1 253.6h195M21.4 253.6v34.1M37.1 253.6v38.2M106.2 243h98.9"/>
<path d="M10.1 270.6h96.1M10.1 266.4h96.1M10.1 262.1h96.1M10.1 279.1h96.1M10.1 274.9h195M192.1 274.9v12.6M10.1 283.4h96.1M10.1 287.7h195M192.1 283.3h13"/>
</g>
<path d="M139.8 136.2l-1.4 3-.8-.6zM101.1 106l-.3 3.3-1-.3zM64.6 83.4l2.8-1.9-2.1 2.7z" fill="#000"/>
<g font-size="4.7">
<text x="52.2" y="96.3">3</text>
<text x="93.7" y="132.9">2</text>
<text x="126.3" y="156.5">1</text>
<text x="11.6" y="195.6">POS-NR.</text>
<text x="37" y="197.8">nummer</text>
<text x="38.8" y="193.3">Artikel-</text>
<text x="85.5" y="195.6">Benennung</text>
<text x="149.8" y="195.6">MENGE</text>
<text x="156.9" y="205.2">1</text>
<text x="156.9" y="212.5">1</text>
<text x="156.9" y="219.4">1</text>
<text x="138.9" y="261.1">Motor montiert</text>
<text x="153.3" y="272.1">B3.402.00</text>
</g>
<text font-size="4.7" fill="#f00" x="109.3" y="284.2">Schutzvermerk ISO 16016 beachten</text>
<g font-size="4.2">
<text x="19.5" y="205">1</text>
<text x="31.8" y="205">Z-B3.400.00</text>
<text x="89.4" y="205">Getriebe</text>
<text x="19.5" y="212.4">2</text>
<text x="31.8" y="212.4">Z-B3.401.00</text>
<text x="81.6" y="212.4">Lamellenbremse</text>
<text x="19.5" y="219.3">3</text>
<text x="31.8" y="219.3">Z-MP.401.00</text>
<text x="79" y="219.3">Hydraulikmotor 125</text>
</g>
<text font-size="3.9" x="196" y="280.4">A4</text>
<g font-size="3.2">
<text x="54.2" y="245.3">DIN ISO</text>
<text x="53" y="248.5">2768-m-S</text>
<text x="85.9" y="248.1">DIN 6784</text>
</g>
<g font-size="2.8">
<text x="109.5" y="240.9">WERKSTOFF:</text>
<text x="180.4" y="240.7">MAßSTAB: 1:5</text>
<text x="107.2" y="246.1">Bodenprobetechnik Peters GmbH</text>
<text x="107.2" y="249">Am Fliegerhorst 11</text>
<text x="107.2" y="251.8">D-49610 Quakenbrück</text>
<text x="156.2" y="246.1">Tel.: 05431-936440</text>
<text x="156.2" y="249">e-mail: info@bodenprobetechnik.de</text>
<text x="22.4" y="261.1">11.06.2026</text>
</g>
<g font-size="2">
<text x="45.1" y="239.7">Allgemeintoleranzen</text>
<text x="79.5" y="239.7">Werkstückkanten</text>
<text x="12.4" y="256.7">NAME</text>
<text x="25.5" y="256.7">DATUM</text>
<text x="38.8" y="256.4">ÄNDERUNGSTEXT</text>
<text x="14" y="260.8">B.P.</text>
<text x="38.8" y="260.9">Erstfreigabe</text>
<text x="108.2" y="269.2">ZEICHNUNGSNR.</text>
<text x="108.2" y="278.2">Technische Daten</text>
<text x="193.6" y="286.5">Blatt 1 v. 2</text>
<text x="13.5" y="290.2">GEWICHT IN G: 31740</text>
<text x="142.6" y="290.3">K:\Boprob III\B3_4.Einstichvorrichtung\B3.402.00_Motor montiert\</text>
</g>
</svg>
